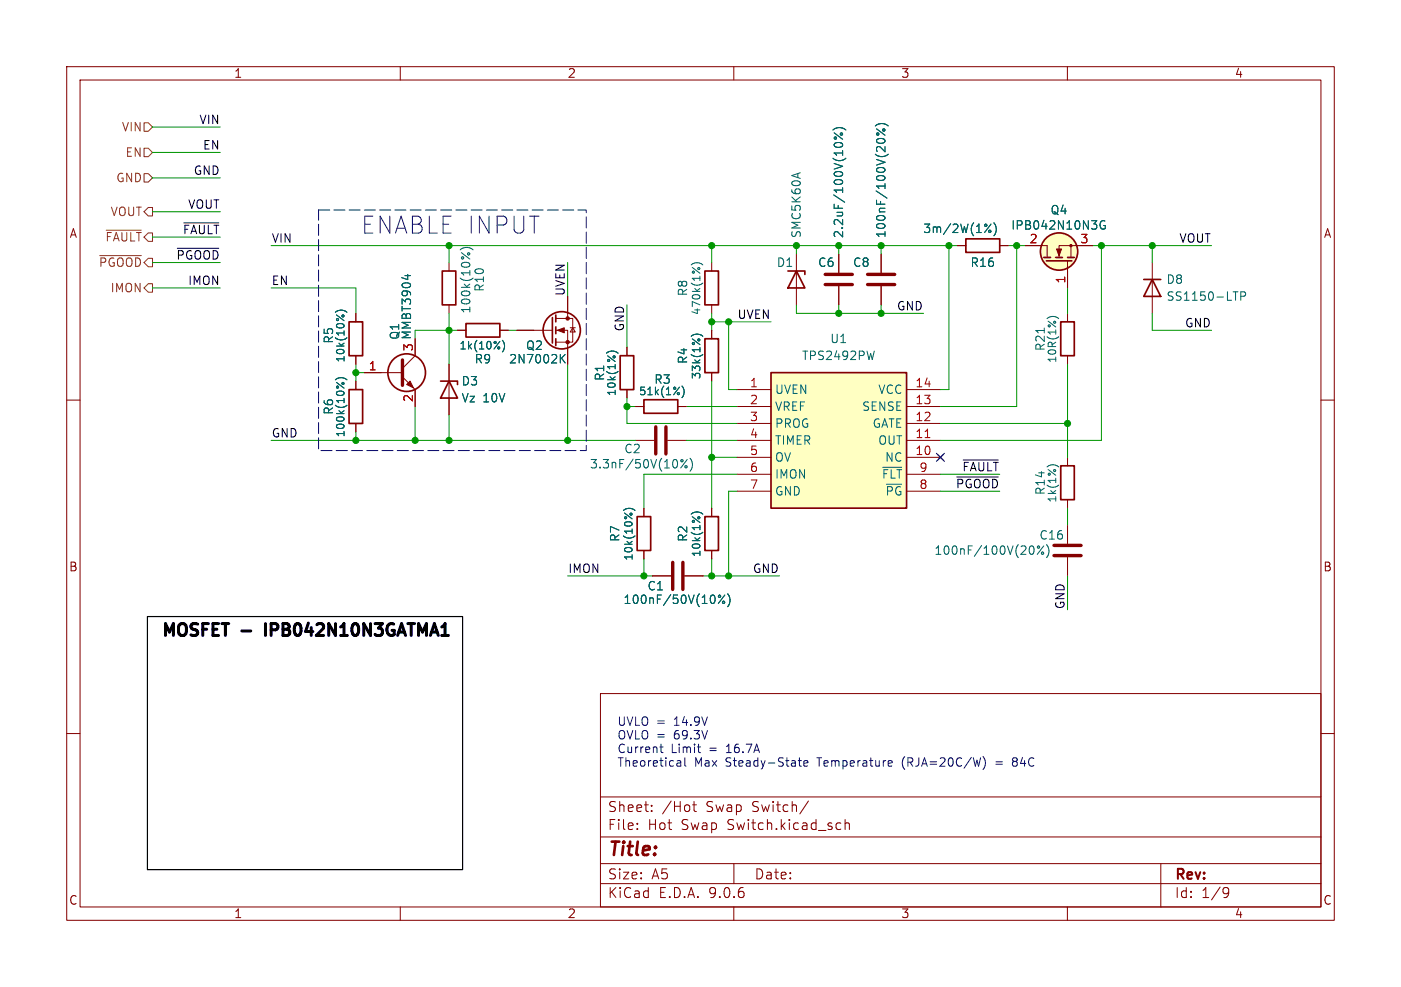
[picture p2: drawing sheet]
<svg xmlns="http://www.w3.org/2000/svg" width="210mm" height="148mm" viewBox="0 0 210 148" stroke-linecap="round" stroke-linejoin="round" font-family="sans-serif">
<g fill="none" stroke="#840000" stroke-width=".15">
<path d="M10 10h190v128h-190zM12 12h186v124h-186zM60 10v2M110 10v2M160 10v2M10 60h2M198 60h2M10 110h2M90 104h108v32h-108zM90 119.5h108M198 110h2M60 136v2"/>
<path d="M90 132.5h108M90 129.5h108M90 125.5h108M95.5 124.2v.2M95.5 123.5v.1M97.7 121.5v.2M97.7 120.8v.1M103.8 120.7h.6M104 120.2v1.3l.1 .1 .3 .1M110 136v2M110 129.5v3M121.2 120.1l-1.3 1.9"/>
<path d="M125.6 123.4l.4 .1M126 124.3l-.4 .1M126.7 123.5a.37 .37 0 0 1 .6 .1v.8M126.7 122.9v1.5M160 136v2M174 129.5v6.5M183.6 133.1h.3l.2 .1a.99 .99 0 0 1-.3 1.4h-.3M184.2 133.7l-.3 .3h-.3"/>
</g>
<path d="M22.1 92.5h47.2v37.9h-47.2z" fill="#fff"/>
<g fill="none" stroke="#840000" stroke-width=".25">
<path d="M52.3 48.3h2.1v5h-2.1zM118.1 40.6h2.5v.5M119.4 40.6l1.2 2.6h-2.5z"/>
<circle cx="61" cy="55.9" r="2.82"/>
</g>
<g fill="none" stroke="#840000" stroke-width=".15">
<path d="M119.4 38.1v7.6M125.7 38.1v2.8M132.1 38.1v2.8M53.3 47v1.3M53.3 53.3v1.3M54.6 55.9h5.7M60.3 56.5l1.9 1.9v2.6M62.2 50.8v2.5l-1.9 1.9M125.7 42.9v2.8M132.1 42.9v2.8M160 78.7v2.8M97.8 86.4h2.8"/>
<path d="M102.6 86.4h2.8M160 83.6v2.8"/>
</g>
<g fill="none" stroke="#006464" stroke-width=".15">
<path d="M124.9 19.5a1.46 1.46 0 0 1 1.9 0M125 19.9l1.3 1M131.2 18.9a1.46 1.46 0 0 1 1.9 0M131.4 19.3l1.3 1M120 25.9l-1.3 .4M125.2 21.5l.3-.1 .7 .1M131.4 21.1a.79 .79 0 0 1 1.3 0M50.3 46.8a1.31 1.31 0 0 1 1.7 0M60.7 41.3h.8M61.1 41.1v.8M108.6 89.2l-.9 1.3M109.1 89a1.46 1.46 0 0 1 0 2"/>
<path d="M154.7 81.9a.79 .79 0 0 1 0 1.2M156.5 81.9l-1 1.2M156.9 81.7a1.47 1.47 0 0 1 0 1.9"/>
<circle cx="132.5" cy="19.5" r=".18"/>
<circle cx="125.2" cy="20.7" r=".18"/>
<circle cx="126.1" cy="20.1" r=".18"/>
<circle cx="131.6" cy="20.1" r=".18"/>
<circle cx="107.9" cy="89.4" r=".18"/>
<circle cx="108.5" cy="90.3" r=".18"/>
<circle cx="155.7" cy="82" r=".18"/>
<circle cx="156.3" cy="82.9" r=".18"/>
</g>
<path d="M60.3 54v3.8M123.7 42.7h4.1M123.7 41.1h4.1M130 42.7h4.1M130 41.1h4.1M100.8 84.3v4.1M102.4 84.3v4.1M158 83.3h4.1M158 81.8h4.1" fill="none" stroke="#840000" stroke-width=".51"/>
<path d="M61 57.7l.5-.5 .5 1z" fill="#840000" stroke="#840000" stroke-width=".15"/>
<path d="M115.6 55.9h20.3v20.3h-20.3z" fill="#ffffc2"/>
<g fill="none" stroke="#840000" stroke-width=".25">
<path d="M144.8 35.8h5.1v2h-5.1zM156.5 38.6h1M156.8 39.1h3.9M158.2 38.6h1.1M160 38.6h1M52.3 58.4h2.1v5.1h-2.1zM66 57.2h2.6v.5M66.3 40.6h2v5.1h-2zM67.3 57.2l1.3 2.5h-2.6zM69.8 48.5h5.1v2h-5.1zM82.8 47.6v3.8M83.3 47.2v1.1"/>
<path d="M83.3 49v1M83.3 50.8v1M93 53.3h2v5.1h-2zM96.5 59.9h5.1v2.1h-5.1zM105.7 40.6h2v5.1h-2zM105.7 50.8h2v5.1h-2zM115.6 55.9h20.3v20.3h-20.3zM159 48.3h2v5h-2zM171.4 41.9h2.6M172.7 41.9l1.3 2.6h-2.6zM95.5 77.5h2v5.1h-2zM105.7 77.5h2v5.1h-2z"/>
<path d="M159 69.9h2v5h-2z"/>
<circle cx="158.7" cy="37.7" r="2.79"/>
<circle cx="84.2" cy="49.5" r="2.79"/>
</g>
<g fill="none" stroke="#840000" stroke-width=".15">
<path d="M67.3 39.4v1.2M106.7 39.4v1.2M125.7 38.1v2.8M132.1 38.1v2.8M143.5 36.8h1.3M149.9 36.8h1.2M153.7 36.8h3.3v1.8M160 39.1v4.1M160.5 36.8v1.8M163.8 36.8h-5.1v1.8M172.7 39.4v7.6M53.3 47v1.3"/>
<path d="M53.3 53.3v1.3M53.3 57.2v1.2M54.6 55.9h2.5M62.2 50.8v2.5M62.2 58.4v2.6M67.3 45.7v1.3M67.3 54.6v7.6M68.6 49.5h1.2M74.9 49.5h1.3M77.5 49.5h5.3M83.3 47.8h2.6v3.5h-2.6M83.3 49.5h1.8v5.1"/>
<path d="M85.1 44.5v3.3M85.5 49.1h.7M85.9 49.1l.3 .7h-.7zM94 52.1v1.2M94 58.4v1.3M106.7 45.7v1.3M106.7 49.5v1.3M106.7 55.9v1.3M110.5 58.4h5.1M125.7 42.9v2.8M132.1 42.9v2.8M135.9 58.4h5.1"/>
<path d="M160 47v1.3M160 53.3v1.3M53.3 63.5v1.3M95.2 61h1.3M95.2 66h2.8M96.5 76.2v1.3M100.1 66h2.8M101.6 61h1.3M106.7 76.2v1.3M110.5 61h5.1M110.5 63.5h5.1M110.5 66h5.1"/>
<path d="M110.5 68.6h5.1M110.5 71.1h5.1M110.5 73.7h5.1M135.9 61h5.1M135.9 63.5h5.1M135.9 66h5.1M135.9 68.6h5.1M135.9 71.1h5.1M135.9 73.7h5.1M140.6 68.2l.8 .8M141.4 68.2l-.8 .8M160 68.6v1.3"/>
<path d="M160 74.9v1.3M96.5 82.6v1.2M97.8 86.4h2.8M102.6 86.4h2.8M106.7 82.6v1.2"/>
</g>
<path d="M138.7 65.6h.7" fill="none" stroke="#a90000" stroke-width=".15"/>
<g fill="none" stroke="#006464" stroke-width=".15">
<path d="M124.9 19.5a1.46 1.46 0 0 1 1.9 0M125 19.9l1.3 1M131.2 18.9a1.46 1.46 0 0 1 1.9 0M131.4 19.3l1.3 1M69 37.5a1.46 1.46 0 0 1 1.9 0M69.2 37.9l1.2 1M70.1 38.2v-.1l.1-.2 .2 .2v.1M103.6 39.7a1.31 1.31 0 0 1 1.8 0M125.2 21.5l.3-.1 .7 .1M131.4 21.1a.79 .79 0 0 1 1.3 0M148.6 33.6l-1 1.3M149 33.4a1.46 1.46 0 0 1 0 2"/>
<path d="M165.6 33.2a.62 .62 0 0 0-.7 .4 .62 .62 0 0 0 .4 .8l.4-.2v-.4h-.3M50.3 57a1.31 1.31 0 0 1 1.7 0M50.3 46.8a1.31 1.31 0 0 1 1.7 0M50.4 57.3l1.2 .9M51.3 57.6l-.1-.1 .2-.2 .2 .2-.1 .1M60.7 41.3h.8M61.1 41.1v.8M75.3 51a1.31 1.31 0 0 1 0 1.8M84.2 53.7l.5 .7M84.7 53.2l-.7 .7M90.9 53a1.31 1.31 0 0 1 1.8 0M102.2 57.9a1.31 1.31 0 0 1 0 1.7"/>
<path d="M103.6 50.4a1.31 1.31 0 0 1 1.8 0M131.1 52.6l-.4 1.3M156.5 49.2v.7M156.9 47.8a1.31 1.31 0 0 1 1.8 0M184.8 43.8h.8M186 44.4h.6l.1-.2v-.3l-.2-.1h-.5v1.2M93.4 76.6a1.31 1.31 0 0 1 1.8 0M103 68.9l-1 1.3M103.4 68.7a1.46 1.46 0 0 1 0 2M103.6 77.1a1.31 1.31 0 0 1 1.8 0M132.3 70.1h2.9M156.9 70a1.31 1.31 0 0 1 1.8 0"/>
<path d="M108.6 89.2l-.9 1.3M109.1 89a1.46 1.46 0 0 1 0 2"/>
<circle cx="132.5" cy="19.5" r=".18"/>
<circle cx="125.2" cy="20.7" r=".18"/>
<circle cx="126.1" cy="20.1" r=".18"/>
<circle cx="131.6" cy="20.1" r=".18"/>
<circle cx="148.4" cy="34.7" r=".18"/>
<circle cx="102.2" cy="69.1" r=".18"/>
<circle cx="102.8" cy="70" r=".18"/>
<circle cx="107.9" cy="89.4" r=".18"/>
<circle cx="108.5" cy="90.3" r=".18"/>
</g>
<circle cx="158.7" cy="37.7" r="2.79" fill="#ffffc2" stroke="#ffffc2" stroke-width=".15"/>
<g fill="#840000" stroke="#840000" stroke-width=".15">
<path d="M158.4 37.3h.7l-.4 1.1z"/>
<path d="M83.6 49.5l1-.4v.8z"/>
<circle cx="160.5" cy="36.8" r=".18"/>
<circle cx="85.1" cy="47.8" r=".25"/>
<circle cx="85.1" cy="51.3" r=".25"/>
</g>
<path d="M98.3 64v4.1M99.8 64v4.1" fill="none" stroke="#840000" stroke-width=".51"/>
<path d="M21.6 18.4h.6l.7 .7-.7 .6h-.6zM15 38.3h6.2M15.9 34.5h5.3M21.6 22.2h.6l.7 .7-.7 .6h-.6zM21.6 26h.6l.7 .7-.7 .6h-.6zM22.2 31.1h.7v1.3h-.7l-.6-.6zM22.2 42.5h.7v1.3h-.7l-.6-.6z" fill="none" stroke="#725600" stroke-width=".15"/>
<path d="M26.6 37.2h6.2M27.5 33.4h5.3M143.4 71.5h6.2M144.4 69h5.2" fill="none" stroke="#0f0f0f" stroke-width=".15"/>
<g fill="none" stroke="#009600" stroke-width=".15">
<path d="M22.9 19.1h10.1M22.9 39.4h10.1M22.9 31.8h10.1M22.9 26.7h10.1M22.9 35.6h10.1M22.9 22.9h10.1M40.6 36.8h102.9M67.3 36.8v2.6M85.1 39.4v5.1M106.7 36.8v2.6M119.4 36.8v1.3M125.7 36.8v1.3"/>
<path d="M132.1 36.8v1.3M142.2 36.8v21.6h-1.2M151.1 36.8h2.6M152.4 36.8v24.2h-11.4M163.8 36.8h17.8M165.1 36.8v29.2h-24.1M172.7 36.8v2.6M22.9 43.2h10.1M40.6 43.2h12.7v3.8M53.3 55.9h1.3M53.3 54.6v2.6M62.2 49.5h6.4"/>
<path d="M67.3 47v7.6M76.2 49.5h1.3M85.1 54.6v11.4M94 45.7v6.4M94 59.7v3.8h16.5M106.7 48.3h8.9M106.7 47v2.5M106.7 57.2v19M109.2 48.3v10.1h1.3M119.4 45.7v1.3h19M125.7 45.7v1.3M132.1 45.7v1.3"/>
<path d="M160 43.2v3.8M160 54.6v14M172.7 47v2.5h8.9M40.6 66h54.6M53.3 64.8v1.2M62.2 61v5M67.3 62.2v3.8M94 61h1.2M102.9 66h7.6M102.9 61h7.6M106.7 68.6h3.8M110.5 71.1h-14v5.1"/>
<path d="M110.5 73.7h-1.3v12.7M141 71.1h8.9M141 63.5h19M141 73.7h8.9M160 76.2v2.5M85.1 86.4h12.7M96.5 83.8v2.6M105.4 86.4h11.4M106.7 83.8v2.6M160 86.4v5"/>
</g>
<path d="M140.4 68l1.2 1.2M141.6 68l-1.2 1.2" fill="none" stroke="#000084" stroke-width=".15"/>
<g fill="none" stroke="#0000c2" stroke-width=".15">
<path d="M98.9 112h.5M99.1 111.6v1.1l.3 .2M101.6 114.1h.3l.2 .1v.7M102.1 114.8l-.5 .1M102.1 114.4h-.5M102.7 113.6v1.1l.1 .2M104.5 112h.5M104.9 112.9h.1M119.6 114.1h.5M119.8 113.6v1.1l.3 .2M120.5 114.5l.6-.1-.1-.3h-.3l-.2 .1 .1 .6h.4M133.3 114.1h.4v.3l-.6 .1"/>
<path d="M133.7 114.8l-.4 .1M147.3 113.5a1.46 1.46 0 0 1 0 1.9M149.3 114.2h.9M149.3 114.6h.9M152 114.2l-.2 .1v.4l.1 .1 .3 .1M152 114.2h.2M152.2 113.6h-.2l-.2 .3 .2 .3"/>
</g>
<path d="M36.2 94.6h1.4M39.8 93.5v1.8" fill="none" stroke="#000" stroke-width=".44"/>
<path d="M47.8 31.5h40.1v36.1h-40.1z" fill="none" stroke="#0000c2" stroke-width=".15" stroke-dasharray="1.7 .6"/>
<path d="M22.1 92.5h47.2v37.9h-47.2z" fill="none" stroke="#000" stroke-width=".18"/>
<g fill="#009600" stroke="#009600" stroke-width=".15">
<circle cx="109.2" cy="86.4" r=".46"/>
<circle cx="106.7" cy="86.4" r=".46"/>
<circle cx="96.5" cy="86.4" r=".46"/>
<circle cx="67.3" cy="66" r=".46"/>
<circle cx="53.3" cy="66" r=".46"/>
<circle cx="53.3" cy="55.9" r=".46"/>
<circle cx="62.2" cy="66" r=".46"/>
<circle cx="85.1" cy="66" r=".46"/>
<circle cx="142.2" cy="36.8" r=".46"/>
<circle cx="132.1" cy="36.8" r=".46"/>
<circle cx="125.7" cy="36.8" r=".46"/>
<circle cx="119.4" cy="36.8" r=".46"/>
<circle cx="125.7" cy="47" r=".46"/>
<circle cx="67.3" cy="36.8" r=".46"/>
<circle cx="94" cy="61" r=".46"/>
<circle cx="67.3" cy="49.5" r=".46"/>
<circle cx="132.1" cy="47" r=".46"/>
<circle cx="106.7" cy="48.3" r=".46"/>
<circle cx="109.2" cy="48.3" r=".46"/>
<circle cx="106.7" cy="68.6" r=".46"/>
<circle cx="106.7" cy="36.8" r=".46"/>
<circle cx="152.4" cy="36.8" r=".46"/>
<circle cx="165.1" cy="36.8" r=".46"/>
<circle cx="160" cy="63.5" r=".46"/>
<circle cx="172.7" cy="36.8" r=".46"/>
</g>
<text font-size="3.5" fill="#0000c2" x="54.1" y="35.3">ENABLE INPUT</text>
<text font-size="2.8" fill="#840000" x="91" y="128.9">Title:</text>
<g font-size="2.5">
<text x="23.9" y="96">MOSFET</text>
<text x="40.8" y="96">IPB042N10N3GATMA1</text>
</g>
<g font-size="2.1" fill="#840000">
<text x="91" y="124.7">File:</text>
<text x="91" y="122">Sheet:</text>
<text x="97.1" y="124.7">Hot</text>
<text x="99.2" y="122">/Hot</text>
<text x="102.2" y="124.7">Swap</text>
<text x="105.9" y="122">Swap</text>
<text x="109.2" y="124.7">Switch.kicad_sch</text>
<text x="112.9" y="122">Switch/</text>
<text x="91" y="134.9">KiCad</text>
<text x="91" y="132.1">Size:</text>
<text x="97.7" y="132.1">A5</text>
<text x="98.7" y="134.9">E.D.A.</text>
<text x="106.3" y="134.9">9.0.6</text>
<text x="113" y="132.1">Date:</text>
<text x="176" y="132.3">Rev:</text>
<text x="176" y="134.9">Id:</text>
<text x="180.1" y="134.9">1/9</text>
</g>
<g font-size="1.8" fill="#840000">
<text x="35" y="11.9">1</text>
<text x="85" y="11.9">2</text>
<text x="135" y="11.9">3</text>
<text x="185" y="11.9">4</text>
<text x="10.3" y="35.9">A</text>
<text x="198.4" y="35.9">A</text>
<text x="10.3" y="85.9">B</text>
<text x="198.3" y="85.9">B</text>
<text x="10.3" y="135.9">C</text>
<text x="35" y="137.9">1</text>
<text x="85" y="137.9">2</text>
<text x="135" y="137.9">3</text>
<text x="185" y="137.9">4</text>
<text x="198.3" y="135.9">C</text>
</g>
<g font-size="1.8" fill="#725600">
<text x="18.2" y="19.9">VIN</text>
<text x="18.7" y="23.7">EN</text>
<text x="17.3" y="27.5">GND</text>
<text x="16.5" y="32.6">VOUT</text>
<text x="14.7" y="40.2">~{PGOOD}</text>
<text x="15.7" y="36.4">~{FAULT}</text>
<text x="16.5" y="44">IMON</text>
</g>
<g font-size="1.8" fill="#0f0f0f">
<text x="29.8" y="18.7">VIN</text>
<text x="30.3" y="22.5">EN</text>
<text x="28.9" y="26.3">GND</text>
<text x="27.3" y="35.2">~{FAULT}</text>
<text x="28.1" y="31.4">VOUT</text>
<text x="26.3" y="39">~{PGOOD}</text>
<text x="40.6" y="36.5">VIN</text>
<text x="176.7" y="36.5">VOUT</text>
<text x="28.1" y="42.8">IMON</text>
<text x="40.6" y="42.8">EN</text>
<text x="84.7" y="44.5" transform="rotate(-90 84.7 44.5)">UVEN</text>
<text x="110.4" y="47.9">UVEN</text>
<text x="134.4" y="46.6">GND</text>
<text x="93.6" y="49.8" transform="rotate(-90 93.6 49.8)">GND</text>
<text x="177.5" y="49.2">GND</text>
<text x="40.6" y="65.7">GND</text>
<text x="144.2" y="70.8">~{FAULT}</text>
<text x="143.2" y="73.3">~{PGOOD}</text>
<text x="85.1" y="86">IMON</text>
<text x="112.8" y="86">GND</text>
<text x="159.7" y="91.4" transform="rotate(-90 159.7 91.4)">GND</text>
</g>
<g font-size="1.8" fill="#006464">
<text x="120.2" y="35.8" transform="rotate(-90 120.2 35.8)">SMC5K60A</text>
<text x="126.6" y="35.8" transform="rotate(-90 126.6 35.8)">2.2uF/100V(10%)</text>
<text x="132.9" y="35.8" transform="rotate(-90 132.9 35.8)">100nF/100V(20%)</text>
<text x="138.3" y="35.2">3m/2W(1%)</text>
<text x="151.5" y="34.6">IPB042N10N3G</text>
<text x="157.4" y="32.4">Q4</text>
<text x="116.3" y="40.2">D1</text>
<text x="122.5" y="40.2">C6</text>
<text x="127.8" y="40.2">C8</text>
<text x="145.4" y="40.2">R16</text>
<text x="70.7" y="47.1" transform="rotate(-90 70.7 47.1)">100k(10%)</text>
<text x="72.7" y="43.9" transform="rotate(-90 72.7 43.9)">R10</text>
<text x="103.2" y="44.5" transform="rotate(-90 103.2 44.5)">R8</text>
<text x="174.8" y="42.8">D8</text>
<text x="174.8" y="45.3">SS1150-LTP</text>
<text x="50.1" y="51.6" transform="rotate(-90 50.1 51.6)">R5</text>
<text x="60" y="51" transform="rotate(-90 60 51)">Q1</text>
<text x="78.7" y="52.7">Q2</text>
<text x="124.4" y="51.7">U1</text>
<text x="156.8" y="52.7" transform="rotate(-90 156.8 52.7)">R21</text>
<text x="69.1" y="58">D3</text>
<text x="71" y="54.7">R9</text>
<text x="76.2" y="54.7">2N7002K</text>
<text x="90.8" y="57.2" transform="rotate(-90 90.8 57.2)">R1</text>
<text x="98" y="57.8">R3</text>
<text x="103.2" y="54.7" transform="rotate(-90 103.2 54.7)">R4</text>
<text x="116.1" y="59.3">UVEN</text>
<text x="120.1" y="54.2">TPS2492PW</text>
<text x="131.6" y="59.3">VCC</text>
<text x="50.1" y="62.3" transform="rotate(-90 50.1 62.3)">R6</text>
<text x="69.1" y="60.6">Vz 10V</text>
<text x="116.1" y="61.8">VREF</text>
<text x="116.1" y="64.4">PROG</text>
<text x="129.1" y="61.8">SENSE</text>
<text x="130.7" y="64.4">GATE</text>
<text x="88.3" y="70.5">3.3nF/50V(10%)</text>
<text x="93.5" y="68.2">C2</text>
<text x="116.1" y="66.9">TIMER</text>
<text x="116.1" y="69.4">OV</text>
<text x="116.1" y="72">IMON</text>
<text x="131.6" y="66.9">OUT</text>
<text x="132.1" y="72">~{FLT}</text>
<text x="132.6" y="69.4">NC</text>
<text x="116.1" y="74.5">GND</text>
<text x="132.6" y="74.5">~{PG}</text>
<text x="156.8" y="74.3" transform="rotate(-90 156.8 74.3)">R14</text>
<text x="93.1" y="81.4" transform="rotate(-90 93.1 81.4)">R7</text>
<text x="103.2" y="81.4" transform="rotate(-90 103.2 81.4)">R2</text>
<text x="140" y="83.4">100nF/100V(20%)</text>
<text x="155.7" y="81.1">C16</text>
<text x="97" y="88.7">C1</text>
<text x="93.4" y="90.8">100nF/50V(10%)</text>
</g>
<g font-size="1.8" fill="#a90000">
<text x="154.2" y="36.6">2</text>
<text x="161.9" y="36.6">3</text>
<text x="159.8" y="42.6" transform="rotate(-90 159.8 42.6)">1</text>
<text x="62" y="52.8" transform="rotate(-90 62 52.8)">3 MMBT3904</text>
<text x="55.2" y="55.6">1</text>
<text x="112.3" y="58.2">1</text>
<text x="137.1" y="58.2">14</text>
<text x="62" y="60.4" transform="rotate(-90 62 60.4)">2</text>
<text x="112.3" y="60.7">2</text>
<text x="112.3" y="63.2">3</text>
<text x="112.3" y="65.8">4</text>
<text x="137.1" y="60.7">13</text>
<text x="137.1" y="63.2">12</text>
<text x="137.1" y="65.8">11</text>
<text x="112.3" y="68.3">5</text>
<text x="112.3" y="70.9">6</text>
<text x="137.1" y="68.3">10</text>
<text x="137.7" y="70.9">9</text>
<text x="112.3" y="73.4">7</text>
<text x="137.7" y="73.4">8</text>
</g>
<g font-size="1.8" fill="#0000c2">
<text x="92.5" y="109.1">UVLO =</text>
<text x="92.5" y="111.1">OVLO =</text>
<text x="92.5" y="113.1">Current</text>
<text x="100.6" y="113.1">Limit</text>
<text x="101.1" y="109.1">14.9V</text>
<text x="101.1" y="111.1">69.3V</text>
<text x="106.4" y="113.1">=</text>
<text x="109.2" y="113.1">16.7A</text>
<text x="92.5" y="115.2">Theoretical</text>
<text x="104.1" y="115.2">Max</text>
<text x="108.9" y="115.2">Steady-State</text>
<text x="122.8" y="115.2">Temperature</text>
<text x="135.7" y="115.2">(RJA=20C/W)</text>
<text x="152.6" y="115.2">84C</text>
</g>
<g font-size="1.6" fill="#006464">
<text x="105.2" y="47.3" transform="rotate(-90 105.2 47.3)">470k(1%)</text>
<text x="68.8" y="52.6">1k(10%)</text>
<text x="51.9" y="54.5" transform="rotate(-90 51.9 54.5)">10k(10%)</text>
<text x="92.5" y="59.5" transform="rotate(-90 92.5 59.5)">10k(1%)</text>
<text x="95.7" y="59.5">51k(1%)</text>
<text x="105.2" y="57" transform="rotate(-90 105.2 57)">33k(1%)</text>
<text x="158.5" y="54.5" transform="rotate(-90 158.5 54.5)">10R(1%)</text>
<text x="51.9" y="65.7" transform="rotate(-90 51.9 65.7)">100k(10%)</text>
<text x="158.5" y="75.5" transform="rotate(-90 158.5 75.5)">1k(1%)</text>
<text x="105.2" y="83.6" transform="rotate(-90 105.2 83.6)">10k(1%)</text>
<text x="95" y="84.2" transform="rotate(-90 95 84.2)">10k(10%)</text>
</g>
</svg>
